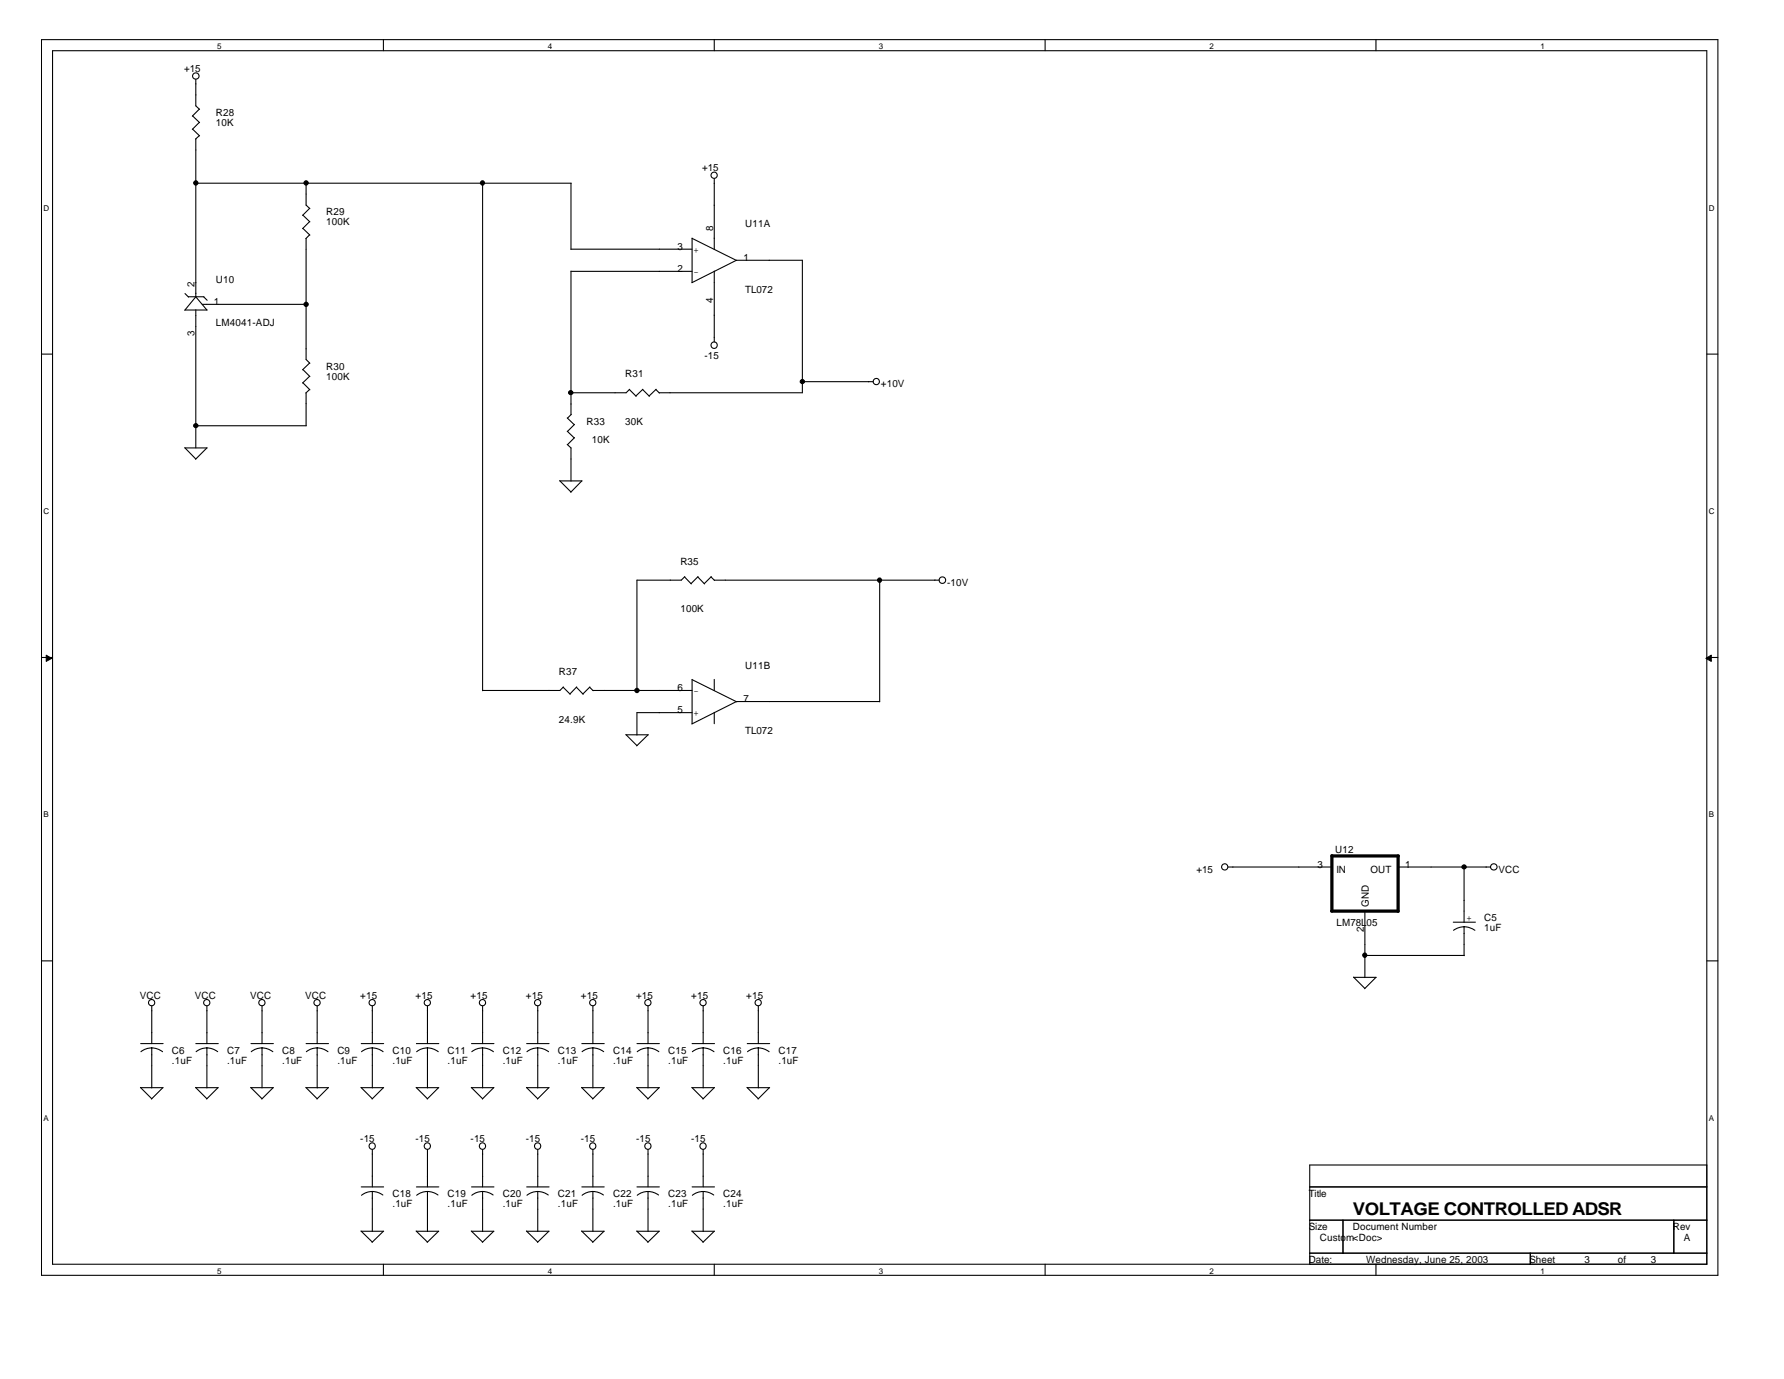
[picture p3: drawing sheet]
<svg xmlns="http://www.w3.org/2000/svg" width="279mm" height="216mm" viewBox="0 0 279 216" stroke-linecap="round" stroke-linejoin="round" font-family="sans-serif">
<g fill="none" stroke="#000" stroke-width=".17">
<path d="M6.5 6.2h262.5v193.5h-262.5zM8.2 7.9h259.1v190h-259.1zM30.2 18.1l1.1 1.1M30.7 12.4v4.2l.6 .5M31.2 17.1l-1.1 1.1M31.2 19.2l-1.1 1.1M60 6.2v1.7M111.9 6.2v1.7M163.7 6.2v1.7M215.5 6.2v1.7M30.2 20.2l1.1 1.1M30.6 28.7h58.9"/>
<path d="M30.7 21.7v24.8l-1.8 2.1M31.2 21.2l-.6 .6M47.4 33.7l1.1 1M47.4 35.8l1.1 1M47.9 28.6v3.5l.6 .6M47.9 37.3v19l.6 .6M48.5 32.6l-1.1 1.1M48.5 34.7l-1.1 1.1M48.5 36.8l-.6 .6M75.6 28.7v79.4M89.4 39h19M89.4 28.7v10.4"/>
<path d="M108.4 37.3v6.9M108.4 37.3l7 3.5M111.9 28v11M6.5 55.4h1.7M29 46l.5 .5M29 48.5h3.4M29.5 46.5h2.4M30.6 46.4l1.8 2.1M30.7 48.5v21.6M31.7 47.6h16.3M31.9 46.5l.5 .5M47.4 57.9l1.1 1.1"/>
<path d="M47.4 59.9l1.1 1.1M48.5 56.8l-1.1 1.1M48.5 58.9l-1.1 1.1M89.4 42.5h19M89.4 42.4v22.5M108.3 44.3l7-3.6h10.4v20.8h-22.5M111.9 42.4v11.1M125.7 59.8h11.1M267.3 55.4h1.7M28.9 70.1l1.8 1.8M29 70.1h3.4M30.7 66.7h17.3"/>
<path d="M32.4 70.1l-1.8 1.8M47.9 61.5v5.2M48.5 61l-.6 .5M87.6 75.3l1.8 1.7M87.7 75.3h3.5M88.8 69.6l.6 .5v5.2M88.8 67.5l1.1 1.1M88.8 65.4l1.1 1.1M89.5 64.9l-.6 .6M90 68.5l-1.1 1.1M90 66.4l-1.1 1.1M91.1 75.3l-1.7 1.8"/>
<path d="M98.6 61l1 1M98.6 60.9l-.5 .6h-8.7M100.6 61l1.1 1M100.7 60.9l-1.1 1.1M102.7 61l.6 .5M102.8 60.9l-1.1 1.1M107.2 90.3l1.1 1.1M107.2 90.3l-.5 .5h-6.9v17.3M109.3 90.3l1 1.1M109.3 90.3l-1.1 1.1M111.4 90.3l.5 .6M111.4 90.3l-1.1 1.1"/>
<path d="M111.9 90.8h35.2M137.8 90.8v19.1M6.5 102.9h1.7M88.2 107.6l1.1 1.1M88.2 107.6l-.5 .5h-12.1M90.3 107.6l1 1.1M90.3 107.6l-1 1.1M92.3 107.6l.6 .5M92.4 107.6l-1.1 1.1M92.9 108.1h15.5M98 115l1.8 1.7M98.1 115h3.4"/>
<path d="M101.5 115l-1.8 1.8M108.4 106.4v6.9M108.4 106.4l7 3.5M108.4 111.6h-8.6v3.5M111.9 106.4v1.7M111.9 111.5v1.8M137.8 109.8h-22.5l-7 3.6M267.3 102.9h1.7M192.3 135.7h16.3M219 135.7h14.4M229.3 135.7v8.7M6.5 150.4h1.7"/>
<path d="M23.8 157.5v5.9M32.4 157.5v5.9M41 157.5v5.9M49.7 157.5v5.9M58.3 157.5v5.9M66.9 157.5v5.9M75.6 157.5v5.9M84.2 157.5v5.9M92.9 157.5v5.9M101.5 157.5v5.9M110.1 157.5v5.9M118.8 157.5v5.9"/>
<path d="M212 153l1.8 1.8M212 153h3.5M213.8 142.6v10.5M213.8 149.6h15.5M215.5 153l-1.8 1.8M227.6 144.4h3.5M229.3 145.1l.7 .1 1 .5M229.3 145.1l-.7 .1-1 .5M229.3 145.1v4.5M267.3 150.4h1.7M22 170.2l1.8 1.8M22 170.3h3.5"/>
<path d="M22 163.4h3.5M23.8 164.1l.7 .1 1 .5M23.8 164.1l-.8 .1-.9 .5M23.8 164.1v6.2M25.5 170.3l-1.8 1.8M30.6 170.2l1.8 1.8M30.7 170.3h3.5M30.7 163.4h3.5M32.4 164.1l.7 .1 1 .5M32.4 164.1l-.7 .1-1 .5M32.4 164.1v6.2M34.1 170.3l-1.7 1.8"/>
<path d="M39.3 170.2l1.7 1.8M39.3 170.3h3.5M39.3 163.4h3.5M41 164.1l.7 .1 1 .5M41 164.1l-.7 .1-1 .5M41 164.1v6.2M42.8 170.3l-1.8 1.8M47.9 170.2l1.8 1.8M47.9 170.3h3.6M47.9 163.4h3.6M49.7 164.1l.7 .1 1 .5M49.7 164.1l-.8 .1-.9 .5"/>
<path d="M49.7 164.1v6.2M51.4 170.3l-1.8 1.8M56.5 170.2l1.8 1.8M56.6 170.3h3.5M56.6 163.4h3.5M58.3 164.1l.7 .1 1 .5M58.3 164.1l-.7 .1-1 .5M58.3 164.1v6.2M58.3 180v5.8M60 170.3l-1.7 1.8M65.2 170.2l1.7 1.8M65.2 170.3h3.5"/>
<path d="M65.2 163.4h3.5M66.9 164.1l.8 .1 .9 .5M66.9 164.1l-.7 .1-.9 .5M66.9 164.1v6.2M66.9 180v5.8M68.7 170.3l-1.8 1.8M73.8 170.2l1.8 1.8M73.8 170.3h3.6M73.8 163.4h3.6M75.6 164.1l.7 .1 1 .5M75.6 164.1l-.8 .1-.9 .5M75.6 164.1v6.2"/>
<path d="M75.6 180v5.8M77.3 170.3l-1.8 1.8M82.4 170.2l1.8 1.8M82.5 170.3h3.5M82.5 163.4h3.5M84.2 164.1l.7 .1 1 .5M84.2 164.1l-.7 .1-1 .5M84.2 164.1v6.2M84.2 180v5.8M86 170.3l-1.8 1.8M91.1 170.2l1.8 1.8M91.1 170.3h3.5"/>
<path d="M91.1 163.4h3.5M92.9 164.1l.7 .1 .9 .5M92.9 164.1l-.8 .1-.9 .5M92.9 164.1v6.2M92.9 180v5.8M94.6 170.3l-1.8 1.8M99.7 170.2l1.8 1.8M99.8 170.3h3.5M99.8 163.4h3.5M101.5 164.1l.7 .1 1 .5M101.5 164.1l-.7 .1-1 .5M101.5 164.1v6.2"/>
<path d="M101.5 180v5.8M103.2 170.3l-1.8 1.8M108.3 170.2l1.8 1.8M108.4 170.3h3.5M108.4 163.4h3.5M110.1 164.1l.7 .1 1 .5M110.1 164.1l-.7 .1-1 .5M110.1 164.1v6.2M110.1 180v5.8M111.9 170.3l-1.8 1.8M117 170.2l1.8 1.8M117 170.3h3.5"/>
<path d="M117 163.4h3.5M118.8 164.1l.7 .1 1 .5M118.8 164.1l-.8 .1-.9 .5M118.8 164.1v6.2M120.5 170.3l-1.8 1.8M56.5 192.7l1.8 1.8M56.6 185.8h3.5M56.6 192.8h3.5M58.3 186.5l.7 .1 1 .5M58.3 186.5l-.7 .1-1 .5M58.3 186.5v6.3M60 197.9v1.8"/>
<path d="M60 192.8l-1.7 1.7M65.2 192.7l1.7 1.8M65.2 185.8h3.5M65.2 192.8h3.5M66.9 186.5l.7 .1 1 .5M66.9 186.5l-.7 .1-.9 .5M66.9 186.5v6.3M68.7 192.8l-1.8 1.7M73.8 192.7l1.8 1.8M73.8 185.8h3.6M73.8 192.8h3.6M75.6 186.5l.7 .1 .9 .5"/>
<path d="M75.6 186.5l-.8 .1-.9 .5M75.6 186.5v6.3M77.3 192.8l-1.8 1.7M82.4 192.7l1.8 1.8M82.5 185.8h3.5M82.5 192.8h3.5M84.2 186.5l.7 .1 1 .5M84.2 186.5l-.7 .1-1 .5M84.2 186.5v6.3M86 192.8l-1.8 1.7M91.1 192.7l1.8 1.8M91.1 185.8h3.5"/>
<path d="M91.1 192.8h3.5M92.9 186.5l.7 .1 .9 .5M92.9 186.5l-.8 .1-.9 .5M92.9 186.5v6.3M94.6 192.8l-1.8 1.7M99.7 192.7l1.8 1.8M99.8 185.8h3.5M99.8 192.8h3.5M101.5 186.5l.7 .1 .9 .5M101.5 186.5l-.7 .1-1 .5M101.5 186.5v6.3M103.2 192.8l-1.8 1.7"/>
<path d="M108.3 192.7l1.8 1.8M108.4 185.8h3.5M108.4 192.8h3.5M110.1 186.5l.7 .1 1 .5M110.1 186.5l-.7 .1-1 .5M110.1 186.5v6.3M111.9 197.9v1.8M111.9 192.8l-1.8 1.7M163.7 197.9v1.8M205.1 185.8h62.2M205.1 191h62.2M205.1 196.2h62.2"/>
<path d="M210.3 191v5.2M215.5 197.9v1.8M239.7 196.2v1.7M262.1 191v5.2M267.3 182.4h-62.2v15.5"/>
<circle cx="30.7" cy="11.9" r=".5"/>
<circle cx="111.8" cy="27.4" r=".49"/>
<circle cx="111.8" cy="54" r=".5"/>
<circle cx="137.2" cy="59.7" r=".49"/>
<circle cx="147.6" cy="90.8" r=".51"/>
<circle cx="191.8" cy="135.7" r=".49"/>
<circle cx="234" cy="135.7" r=".5"/>
<circle cx="23.7" cy="157" r=".49"/>
<circle cx="32.4" cy="157" r=".49"/>
<circle cx="41" cy="157" r=".49"/>
<circle cx="49.7" cy="157" r=".49"/>
<circle cx="58.3" cy="157" r=".49"/>
<circle cx="66.9" cy="157" r=".49"/>
<circle cx="75.6" cy="157" r=".49"/>
<circle cx="84.2" cy="157" r=".49"/>
<circle cx="92.8" cy="157" r=".49"/>
<circle cx="101.5" cy="157" r=".49"/>
<circle cx="110.1" cy="157" r=".49"/>
<circle cx="118.7" cy="157" r=".49"/>
<circle cx="58.3" cy="179.4" r=".5"/>
<circle cx="66.9" cy="179.4" r=".5"/>
<circle cx="75.5" cy="179.4" r=".5"/>
<circle cx="84.2" cy="179.4" r=".5"/>
<circle cx="92.8" cy="179.4" r=".5"/>
<circle cx="101.5" cy="179.4" r=".5"/>
<circle cx="110.1" cy="179.4" r=".5"/>
</g>
<g fill="#000" stroke="#000" stroke-width=".16">
<path d="M7.2 102.6l.9 .5-.9 .4z" fill-rule="evenodd"/>
<path d="M267.2 103.1l.8-.5v.9z" fill-rule="evenodd"/>
</g>
<path d="M208.6 134h10.4M208.6 134v8.6M219 134v8.7M208.6 142.6h10.4" fill="none" stroke="#000" stroke-width=".51"/>
<g fill="#000" stroke="#000" stroke-width=".17">
<circle cx="30.7" cy="28.6" r=".33"/>
<circle cx="47.9" cy="28.6" r=".33"/>
<circle cx="75.6" cy="28.6" r=".33"/>
<circle cx="47.9" cy="47.6" r=".33"/>
<circle cx="125.7" cy="59.7" r=".33"/>
<circle cx="30.7" cy="66.6" r=".33"/>
<circle cx="89.4" cy="61.5" r=".33"/>
<circle cx="137.7" cy="90.8" r=".33"/>
<circle cx="99.8" cy="108.1" r=".33"/>
<circle cx="229.3" cy="135.7" r=".33"/>
<circle cx="213.7" cy="149.5" r=".33"/>
</g>
<text font-size="2.8" x="211.9" y="190.3">VOLTAGE CONTROLLED ADSR</text>
<g font-size="1.6">
<text x="28.8" y="11.3">+15</text>
<text x="33.8" y="18.2">R28</text>
<text x="33.8" y="19.7">10K</text>
<text x="110" y="26.8">+15</text>
<text x="51.1" y="33.7">R29</text>
<text x="51.1" y="35.3">100K</text>
<text x="116.7" y="35.6">U11A</text>
<text x="106.1" y="39.1">3</text>
<text x="108.6" y="39.5">+</text>
<text x="111.7" y="36.2" transform="rotate(-90 111.7 36.2)">8</text>
<text x="116.4" y="40.9">1</text>
<text x="30.5" y="44.9" transform="rotate(-90 30.5 44.9)">2</text>
<text x="33.5" y="47.8">1</text>
<text x="33.8" y="44.2">U10</text>
<text x="106.1" y="42.6">2</text>
<text x="108.6" y="43">-</text>
<text x="111.7" y="47.5" transform="rotate(-90 111.7 47.5)">4</text>
<text x="116.7" y="45.8">TL072</text>
<text x="30.5" y="52.6" transform="rotate(-90 30.5 52.6)">3</text>
<text x="33.8" y="51">LM4041-ADJ</text>
<text x="51.1" y="57.9">R30</text>
<text x="51.1" y="59.4">100K</text>
<text x="97.9" y="59.1">R31</text>
<text x="110.3" y="56.2">-15</text>
<text x="138" y="60.7">+10V</text>
<text x="91.9" y="66.5">R33</text>
<text x="92.7" y="69.3">10K</text>
<text x="97.9" y="66.5">30K</text>
<text x="106.6" y="88.5">R35</text>
<text x="106.6" y="95.9">100K</text>
<text x="148.3" y="91.7">-10V</text>
<text x="87.5" y="105.7">R37</text>
<text x="116.7" y="104.7">U11B</text>
<text x="87.5" y="113.2">24.9K</text>
<text x="106.1" y="108.2">6</text>
<text x="106.1" y="111.7">5</text>
<text x="108.6" y="112.1">+</text>
<text x="108.6" y="108.6">-</text>
<text x="116.4" y="109.9">7</text>
<text x="116.7" y="114.9">TL072</text>
<text x="187.4" y="136.7">+15</text>
<text x="206.3" y="135.8">3</text>
<text x="209.1" y="133.5">U12</text>
<text x="209.3" y="136.6">IN</text>
<text x="214.6" y="136.6">OUT</text>
<text x="220" y="135.8">1</text>
<text x="234.7" y="136.7">VCC</text>
<text x="214.4" y="141.9" transform="rotate(-90 214.4 141.9)">GND</text>
<text x="209.3" y="144.9">LM78L05</text>
<text x="213.6" y="145.9" transform="rotate(-90 213.6 145.9)">2</text>
<text x="229.7" y="144.2">+</text>
<text x="232.5" y="144.2">C5</text>
<text x="232.5" y="145.8">1uF</text>
<text x="21.9" y="156.3">VCC</text>
<text x="30.5" y="156.3">VCC</text>
<text x="39.2" y="156.3">VCC</text>
<text x="47.8" y="156.3">VCC</text>
<text x="56.4" y="156.3">+15</text>
<text x="65.1" y="156.3">+15</text>
<text x="73.7" y="156.3">+15</text>
<text x="82.3" y="156.3">+15</text>
<text x="91" y="156.3">+15</text>
<text x="99.6" y="156.3">+15</text>
<text x="108.2" y="156.3">+15</text>
<text x="116.9" y="156.3">+15</text>
<text x="26.9" y="165">C6</text>
<text x="26.9" y="166.5">.1uF</text>
<text x="35.6" y="165">C7</text>
<text x="35.6" y="166.5">.1uF</text>
<text x="44.2" y="165">C8</text>
<text x="44.2" y="166.5">.1uF</text>
<text x="52.8" y="165">C9</text>
<text x="52.8" y="166.5">.1uF</text>
<text x="61.5" y="165">C10</text>
<text x="61.5" y="166.5">.1uF</text>
<text x="70.1" y="165">C11</text>
<text x="70.1" y="166.5">.1uF</text>
<text x="78.7" y="165">C12</text>
<text x="78.7" y="166.5">.1uF</text>
<text x="87.4" y="165">C13</text>
<text x="87.4" y="166.5">.1uF</text>
<text x="96" y="165">C14</text>
<text x="96" y="166.5">.1uF</text>
<text x="104.6" y="165">C15</text>
<text x="104.6" y="166.5">.1uF</text>
<text x="113.3" y="165">C16</text>
<text x="113.3" y="166.5">.1uF</text>
<text x="121.9" y="165">C17</text>
<text x="121.9" y="166.5">.1uF</text>
<text x="56.4" y="178.8">-15</text>
<text x="65.1" y="178.8">-15</text>
<text x="73.7" y="178.8">-15</text>
<text x="82.3" y="178.8">-15</text>
<text x="91" y="178.8">-15</text>
<text x="99.6" y="178.8">-15</text>
<text x="108.2" y="178.8">-15</text>
<text x="61.5" y="187.4">C18</text>
<text x="61.5" y="189">.1uF</text>
<text x="70.1" y="187.4">C19</text>
<text x="70.1" y="189">.1uF</text>
<text x="78.7" y="187.4">C20</text>
<text x="78.7" y="189">.1uF</text>
<text x="87.4" y="187.4">C21</text>
<text x="87.4" y="189">.1uF</text>
<text x="96" y="187.4">C22</text>
<text x="96" y="189">.1uF</text>
<text x="104.6" y="187.4">C23</text>
<text x="104.6" y="189">.1uF</text>
<text x="113.3" y="187.4">C24</text>
<text x="113.3" y="189">.1uF</text>
<text x="205" y="187.4">Title</text>
<text x="205" y="192.6">Size</text>
<text x="205" y="197.8">Date:</text>
<text x="206.7" y="194.4">Custom&lt;Doc&gt;</text>
<text x="211.9" y="192.6">Document Number</text>
<text x="214" y="197.8">Wednesday, June 25, 2003</text>
<text x="239.5" y="197.8">Sheet</text>
<text x="248.2" y="197.8">3</text>
<text x="253.4" y="197.8">of</text>
<text x="258.5" y="197.8">3</text>
<text x="262" y="192.6">Rev</text>
<text x="263.7" y="194.4">A</text>
</g>
<g font-size="1.3">
<text x="34" y="7.7">5</text>
<text x="85.8" y="7.7">4</text>
<text x="137.6" y="7.7">3</text>
<text x="189.4" y="7.7">2</text>
<text x="241.3" y="7.7">1</text>
<text x="6.8" y="33">D</text>
<text x="267.6" y="33">D</text>
<text x="6.8" y="80.5">C</text>
<text x="267.6" y="80.5">C</text>
<text x="6.8" y="128">B</text>
<text x="267.6" y="128">B</text>
<text x="6.8" y="175.5">A</text>
<text x="267.6" y="175.5">A</text>
<text x="34" y="199.4">5</text>
<text x="85.8" y="199.4">4</text>
<text x="137.6" y="199.4">3</text>
<text x="189.4" y="199.4">2</text>
<text x="241.3" y="199.4">1</text>
</g>
</svg>
